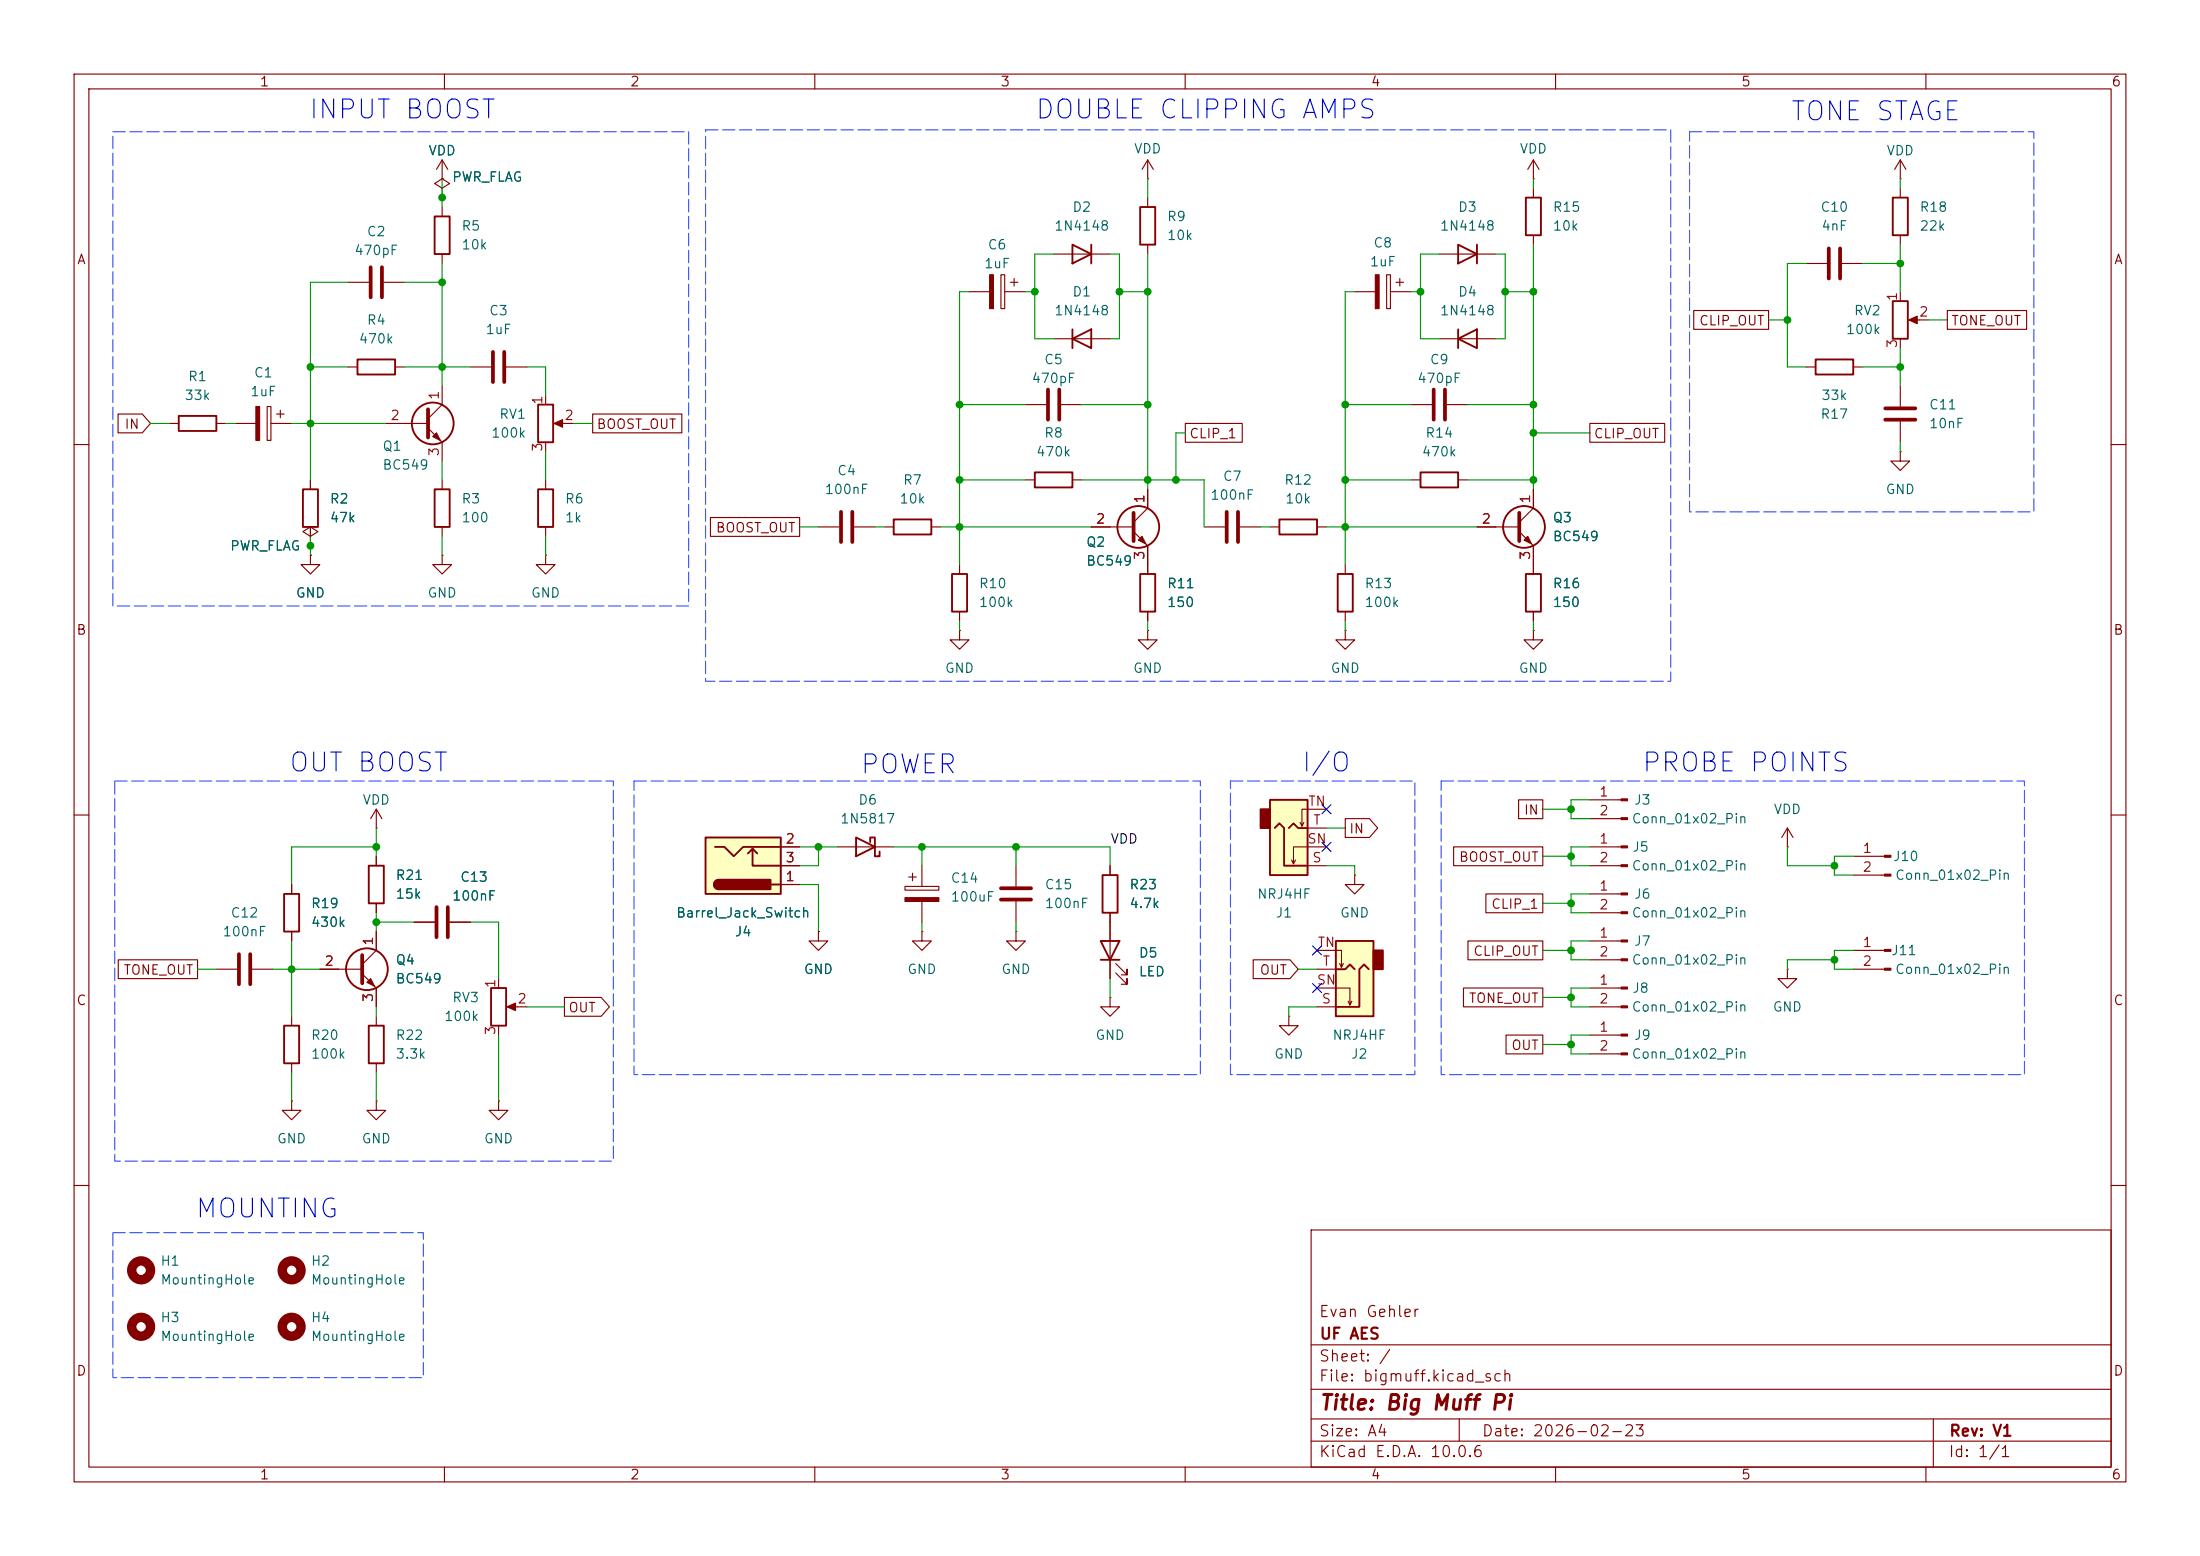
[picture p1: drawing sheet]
<svg xmlns="http://www.w3.org/2000/svg" width="297mm" height="210mm" viewBox="0 0 297 210" stroke-linecap="round" stroke-linejoin="round" font-family="sans-serif">
<g fill="none" stroke="#840000" stroke-width=".15">
<path d="M10 10h277v190h-277zM12 12h273v186h-273zM60 10v2M110 10v2M160 10v2M210 10v2M260 10v2M47 38.1h2.8M51.8 38.1h2.8M59.7 25.4l1-.6-1-.7-1 .7 1 .6v1.3M59.7 26.7h.1M59.7 24.1h.1"/>
<path d="M59.7 21.6v2.5M59.7 27.9v1.3M59.7 34.3v1.3M59.7 21.6l-.8 1.3M59.7 21.6l.8 1.3M130.8 39.4h2.8M135.1 37.1h.5v4.6h-.5zM135.6 39.4h2.8M136.4 38.1h1M136.9 37.6v1M47 49.5h1.3M53.3 49.5h1.3"/>
<path d="M63.5 49.5h2.8M68.3 49.5h2.8M138.4 54.6h2.8M143.3 54.6h2.7M10 60h2M41.9 64.8v1.2M41.9 71.1v1.3M138.4 64.8h1.3M144.8 64.8h1.2M154.9 76.2v1.3M171.4 71.1h1.3M177.8 71.1h1.3"/>
<path d="M285 60h2M154.9 82.6v1.2M10 110h2M39.4 119.4v1.3M285 110h2M29.2 130.8h2.8M34 130.8h2.8M39.4 125.7v1.3M43.2 130.8h5.7M48.9 131.4l1.9 2v2.5M50.8 125.7v2.6l-1.9 1.9M39.4 148.6v1.3h1.2l-1.2 1.2-1.3-1.2h1.3"/>
<path d="M39.4 148.6h.1M50.8 148.6v1.3h1.3l-1.3 1.2-1.3-1.2h1.3M50.8 148.6h.1M67.3 148.6v1.3h1.3l-1.3 1.2-1.3-1.2h1.3M67.3 148.6h.1M10 160h2M177 166h108v32h-108zM285 160h2M60 198v2M110 198v2M160 198v2M177 194.5h108"/>
<path d="M177 191.5h108M177 187.5h108M177 181.5h108M197 191.5v3M210 198v2M260 198v2M261 191.5v6.5"/>
</g>
<g fill="none" stroke="#840000" stroke-width=".25">
<path d="M58.7 29.2h2v5.1h-2zM48.3 48.5h5v2h-5zM40.9 66h2v5.1h-2zM139.7 63.8h5.1v2h-5.1zM153.9 77.5h2.1v5.1h-2.1zM172.7 70.1h5.1v2h-5.1zM38.4 120.7h2v5h-2z"/>
<circle cx="49.5" cy="130.8" r="2.82"/>
</g>
<g fill="#840000" stroke="#840000" stroke-width=".15">
<path d="M133.6 37.1h.5v4.6h-.5z"/>
<path d="M49.5 132.6l.5-.5 .5 1z"/>
</g>
<path d="M50 36.1v4M51.6 36.1v4M66.5 47.5v4.1M68.1 47.5v4.1M141.5 52.6v4M143 52.6v4M32.3 128.8v4M33.8 128.8v4M48.9 128.9v3.8" fill="none" stroke="#840000" stroke-width=".51"/>
<path d="M171.4 108h5.1v10.1h-5.1z" fill="#ffffc2"/>
<path d="M170.2 109.2h1.2v2.6h-1.2z" fill="#840000" stroke="#840000" stroke-width=".25"/>
<path d="M171.4 108h5.1v10.1h-5.1zM172.1 111.8l.6-.7 .7 .7v5h3.1M174 111.8l.6-.7 .7 .7h1.2M38.4 138.4h2v5.1h-2zM49.8 138.4h2v5.1h-2z" fill="none" stroke="#840000" stroke-width=".25"/>
<g fill="none" stroke="#840000" stroke-width=".15">
<path d="M174.9 116.1l-.3 .5M176 111l-.2 .5M176.5 116.8h2.6M176.5 111.8h2.6M179.1 114.3h-4.5v2.3l-.2-.5M179.1 109.2h-3.3v2.3l-.3-.5M182.9 118.1v1.3h1.2l-1.2 1.3-1.3-1.3h1.3M182.9 118.1h.1M39.4 137.2v1.2M50.8 137.2v1.2M174 137.2v1.2h-1.3l1.3 1.3 1.3-1.3h-1.3M174 137.2h.1"/>
<path d="M39.4 143.5v1.3M50.8 143.5v1.3"/>
</g>
<g fill="none" stroke="#840000" stroke-width="1.3">
<circle cx="19" cy="171.4" r="1.27"/>
<circle cx="19" cy="179.1" r="1.27"/>
<circle cx="39.4" cy="179.1" r="1.27"/>
<circle cx="39.4" cy="171.4" r="1.27"/>
</g>
<path d="M180.3 127h5.1v10.2h-5.1z" fill="#ffffc2"/>
<path d="M185.4 128.3h1.3v2.5h-1.3z" fill="#840000" stroke="#840000" stroke-width=".25"/>
<g fill="none" stroke="#840000" stroke-width=".25">
<path d="M72.6 54.6h2.1v5.1h-2.1zM58.7 66h2v5.1h-2zM72.6 66h2.1v5.1h-2.1zM49.8 116.8h2v5.1h-2zM148.8 118.1h2.1v5.1h-2.1zM66.3 133.4h2v5h-2zM148.6 127h2.5l-1.2 2.5zM148.6 129.5h2.5M180.3 127h5.1v10.2h-5.1zM180.3 130.8h1.3l.6-.6 .7 .6M184.8 130.8l-.7-.6-.6 .6v5.1h-3.2"/>
<circle cx="58.4" cy="57.1" r="2.82"/>
</g>
<g fill="none" stroke="#840000" stroke-width=".15">
<path d="M52.1 57.2h5.7M57.8 57.8l1.9 1.9v2.5M59.7 52.1v2.5l-1.9 1.9M73.7 53.3v1.3M73.7 59.7v1.3M75.2 57.2h2.3M59.7 74.9v1.3h1.3l-1.3 1.3-1.3-1.3h1.3M59.7 74.9h.1M59.7 64.8v1.2M59.7 71.1v1.3M73.7 74.9v1.3h1.2l-1.2 1.3-1.3-1.3h1.3M73.7 74.9h.1"/>
<path d="M73.7 64.8v1.2M73.7 71.1v1.3M110.5 71.1h2.8M115.3 71.1h2.8M50.8 111.8h.1M50.8 109.2l-.8 1.3M50.8 109.2l.8 1.3M50.8 109.2v2.6M50.8 115.6v1.2M122.2 119.6h4.5v.5h-4.5zM122.7 118.4h1M123.2 117.9v1"/>
<path d="M124.5 116.8v2.8M137.2 116.8v2.8M149.9 116.8v1.3M50.8 121.9v1.3M55.9 124.5h2.8M60.7 124.5h2.8M67.3 132.1v1.3M67.3 138.4v1.3M68.8 135.9h2.3M124.5 121.7v2.8M137.2 125.7v1.3h1.2l-1.2 1.3-1.3-1.3h1.3M137.2 125.7h.1"/>
<path d="M137.2 121.7v2.8M149.9 134.6v1.3h1.2l-1.2 1.3-1.3-1.3h1.3M149.9 134.6h.1M149.9 123.2v8.9M150.6 131.3l1.5 1.5v-.7v.7h-.7M150.6 130l1.5 1.6v-.8v.8h-.7M177.8 133.4h4.4v2.2l.3-.5M177.8 128.3h3.3v2.3l.3-.6M177.8 135.9h2.5M177.8 130.8h2.5M180.8 130l.3 .6M182 135.1l.2 .5"/>
</g>
<path d="M57.8 55.2v3.9M113.5 69.1v4.1M115.1 69.1v4.1M135.1 119.9h4.1M58.9 122.4v4.1M60.5 122.4v4.1M135.1 121.4h4.1" fill="none" stroke="#840000" stroke-width=".51"/>
<g fill="#840000" stroke="#840000" stroke-width=".15">
<path d="M68.5 135.9l1.1-.5v1z"/>
<path d="M58.4 58.9l.5-.5 .5 1z"/>
<path d="M74.8 57.2l1.1-.6v1.1z"/>
<path d="M122.2 121.2h4.5v.5h-4.5z"/>
</g>
<path d="M95.2 113h10.2v7.7h-10.2z" fill="#ffffc2"/>
<g fill="none" stroke="#840000" stroke-width=".25">
<path d="M144.8 33l2.5 1.3-2.5 1.3zM147.3 33v2.6M153.9 27.9h2.1v5.1h-2.1zM196.8 33l2.6 1.3-2.6 1.3zM199.4 33v2.6M206 26.7h2v5.1h-2zM255.5 26.7h2.1v5.1h-2.1zM24.1 56.1h5.1v2.1h-5.1zM144.8 45.7l2.5-1.2v2.5zM144.8 44.5v2.5M196.8 45.7l2.6-1.2v2.5zM196.8 44.5v2.5"/>
<path d="M245.1 48.5h5.1v2h-5.1zM255.5 40.6h2.1v5.1h-2.1zM120.6 70.1h5.1v2h-5.1zM128.5 77.5h2.1v5.1h-2.1zM180.6 77.5h2v5.1h-2zM191.8 63.8h5v2h-5zM206 77.5h2v5.1h-2zM95.2 113h10.2v7.7h-10.2zM96.5 114.3h1.3l1.3 1.3 1.2-1.3h5.1M97 118.7a.64 .64 0 0 0-.6 .7 .64 .64 0 0 0 .6 .6M101 115.2l.6-.6v2.2h3.8M101.6 114.6l.6 .6"/>
<path d="M104.1 119.4h1.3M115.6 113l2.5 1.3-2.5 1.3zM117.5 113.7v-.7h.6v2.6h.6v-.7"/>
<circle cx="153.7" cy="71.1" r="2.82"/>
<circle cx="205.7" cy="71.1" r="2.82"/>
</g>
<g fill="#840000" stroke="#840000" stroke-width=".25">
<path d="M96.6 118.9l.4-.2v1.3a.63 .63 0 0 1-.6-.4 .63 .63 0 0 1 .2-.7z"/>
<path d="M97 118.7h7v1.3h-7z"/>
</g>
<g fill="none" stroke="#840000" stroke-width=".15">
<path d="M59.7 26.7h.1M59.7 24.1h.1M142.2 34.3h7.7M154.9 24.1h.1M154.9 21.6l-.7 1.3M154.9 21.6l.8 1.3M154.9 21.6v2.5M154.9 26.7v1.2M154.9 33v1.3M182.9 39.4h2.8M187.2 37.1h.5v4.6h-.5zM187.7 39.4h2.8"/>
<path d="M188.5 38.1h1M189 37.6v1M194.3 34.3h7.6M207 24.1h.1M207 21.6v2.5M207 25.4v1.3M207 31.8v1.2M207 21.6l-.8 1.3M207 21.6l.8 1.3M243.8 35.6h2.8M248.7 35.6h2.8M256.5 24.1h.1"/>
<path d="M256.5 21.6l-.7 1.3M256.5 21.6l.8 1.3M256.5 21.6v2.5M256.5 25.4v1.3M256.5 31.8v1.2M256.5 39.4v1.2M15.9 55.9h3.3l1.1 1.3-1.1 1.2h-3.3zM22.9 57.2h1.2M29.2 57.2h1.3M31.7 57.2h2.8M36.1 54.9h.5v4.5h-.5zM36.6 57.2h2.8"/>
<path d="M37.3 55.9h1.1M37.8 55.4v1M80 55.9h12v2.5h-12zM142.2 45.7h7.7M160 57.1h7.7v2.6h-7.7zM190.5 54.6h2.8M194.3 45.7h7.6M195.3 54.6h2.8M214.6 57.1h10.1v2.6h-10.1zM228.7 41.9h10.1v2.6h-10.1zM243.8 49.5h1.3M250.2 49.5h1.3"/>
<path d="M256.5 45.7v1.3M256.5 52.1v2.8M256.5 56.9v2.8M258.1 43.2h2.2M262.9 41.9h10.7v2.6h-10.7zM41.9 74.9v1.3h1.3l-1.3 1.3-1.3-1.3h1.3M41.9 74.9h.1M41.9 71.1v1.3l1-.6-1-.7-1 .7 1 .6v1.3M41.9 73.7h.1M41.9 64.8v1.2M95.9 69.8h12v2.6h-12zM119.4 71.1h1.2"/>
<path d="M125.7 71.1h1.3M129.5 76.2v1.3M147.3 71.1h5.7M153 71.8l1.9 1.9v3.8M154.9 66v2.6l-1.9 1.9M162.6 71.1h2.8M167.4 71.1h2.8M181.6 76.2v1.3M190.5 64.8h1.3M196.8 64.8h1.3M199.4 71.1h5.7M205.1 71.8l1.9 1.9v3.8"/>
<path d="M207 66v2.6l-1.9 1.9M256.5 61v1.2h1.3l-1.3 1.3-1.2-1.3h1.2M256.5 61h.1M129.5 85.1v1.3h1.3l-1.3 1.2-1.2-1.2h1.2M129.5 85.1h.1M129.5 82.6v1.2M154.9 85.1v1.3h1.3l-1.3 1.2-1.2-1.2h1.2M154.9 85.1h.1M154.9 82.6v1.2M181.6 85.1v1.3h1.3l-1.3 1.2-1.3-1.2h1.3M181.6 85.1h.1M181.6 82.6v1.2"/>
<path d="M207 85.1v1.3h1.3l-1.3 1.2-1.3-1.2h1.3M207 85.1h.1M207 82.6v1.2M39.4 119.4v1.3M50.8 115.6v1.2M105.4 119.4h2.5M105.4 114.3h2.5M105.4 116.8h2.5M113 114.3h7.6M149.9 116.8v1.3M181.6 110.5h3.3l1.1 1.3-1.1 1.2h-3.3zM196.2 114.3h12.1v2.5h-12.1z"/>
<path d="M205 107.9h3.3v2.6h-3.3zM214.6 114.3h4.2M214.6 116.8h4.2M214.6 108h4.2M214.6 110.5h4.2M241.3 114.3h.1M241.3 111.8l-.8 1.2M241.3 111.8l.8 1.2M241.3 111.8v2.5M250.2 115.6h4.2M250.2 118.1h4.2M16 129.5h10.7v2.6h-10.7z"/>
<path d="M39.4 125.7v1.3M43.2 130.8h2.5M50.8 121.9v1.3M50.8 125.7v2.6M50.8 133.4v2.5M55.9 124.5h2.8M60.7 124.5h2.8M76.2 134.6h5l1.1 1.3-1.1 1.3h-5zM110.5 125.7v1.3h1.3l-1.3 1.3-1.3-1.3h1.3M110.5 125.7h.1M124.5 125.7v1.3h1.2l-1.2 1.3-1.3-1.3h1.3M124.5 125.7h.1"/>
<path d="M149.9 123.2v3.8M149.9 129.5v2.6M169.2 129.5h4.9l1.2 1.3-1.2 1.3h-4.9zM197.6 133.3h10.7v2.6h-10.7zM198.2 127h10.1v2.5h-10.1zM200.6 120.6h7.7v2.6h-7.7zM203.3 139.7h5v2.5h-5zM214.6 120.7h4.2M214.6 123.2h4.2M214.6 139.7h4.2M214.6 133.4h4.2M214.6 135.9h4.2"/>
<path d="M214.6 127h4.2M214.6 129.5h4.2M241.3 130.8v1.3h1.3l-1.3 1.3-1.3-1.3h1.3M241.3 130.8h.1M250.2 128.3h4.2M250.2 130.8h4.2M214.6 142.2h4.2"/>
</g>
<g fill="#840000" stroke="#840000" stroke-width=".15">
<path d="M34.5 54.9h.6v4.5h-.6z"/>
<path d="M185.7 37.1h.5v4.6h-.5z"/>
<path d="M218.8 120.5h.9v.3h-.9z"/>
<path d="M218.8 123.1h.9v.2h-.9z"/>
<path d="M218.8 139.6h.9v.2h-.9z"/>
<path d="M218.8 142.1h.9v.3h-.9z"/>
<path d="M218.8 133.2h.9v.3h-.9z"/>
<path d="M218.8 135.8h.9v.2h-.9z"/>
<path d="M218.8 126.9h.9v.2h-.9z"/>
<path d="M218.8 129.4h.9v.3h-.9z"/>
<path d="M254.4 115.4h.9v.3h-.9z"/>
<path d="M254.4 118h.9v.2h-.9z"/>
<path d="M218.8 114.2h.9v.2h-.9z"/>
<path d="M218.8 116.7h.9v.3h-.9z"/>
<path d="M254.4 128.1h.9v.3h-.9z"/>
<path d="M254.4 130.7h.9v.2h-.9z"/>
<path d="M257.7 43.2l1.1-.5v1z"/>
<path d="M218.8 107.8h.9v.3h-.9z"/>
<path d="M218.8 110.4h.9v.2h-.9z"/>
<path d="M153.7 72.9l.5-.5 .5 1z"/>
<path d="M205.7 72.9l.5-.5 .6 1z"/>
</g>
<path d="M246.9 33.5v4.1M248.4 33.5v4.1M193.5 52.6v4M195.1 52.6v4M254.5 56.6h4.1M254.5 55.1h4.1M153 69.2v3.8M165.6 69.1v4.1M167.1 69.1v4.1M205.1 69.2v3.8" fill="none" stroke="#840000" stroke-width=".51"/>
<g fill="none" stroke="#009600" stroke-width=".15">
<path d="M47 38.1h-5.1v26.7M54.6 38.1h5.1M59.7 24.1v3.8M59.7 35.6v16.5M130.8 39.4h-1.3v36.8M138.4 39.4h1.3M142.2 34.3h-2.5v11.4h2.5M149.9 34.3h1.2v11.4h-1.2M151.1 39.4h3.8M154.9 24.1v2.6M154.9 34.3v31.7M182.9 39.4h-1.3v36.8"/>
<path d="M190.5 39.4h1.3M194.3 34.3h-2.5v11.4h2.5M201.9 34.3h1.3v11.4h-1.3M203.2 39.4h3.8M207 24.1v1.3M207 33v33M243.8 35.6h-2.5v13.9h2.5M251.5 35.6h5M256.5 24.1v1.3M256.5 33v6.4M20.3 57.2h2.6M30.5 57.2h1.2"/>
<path d="M39.4 57.2h12.7M41.9 49.5h5.1M54.6 49.5h8.9M71.1 49.5h2.6v3.8M77.5 57.2h2.5M129.5 54.6h8.9M146 54.6h8.9M160 58.4h-1.3v6.4M181.6 54.6h8.9M198.1 54.6h8.9M207 58.4h7.6M238.8 43.2h2.5"/>
<path d="M251.5 49.5h5M256.5 47v5.1M256.5 59.7v1.3M260.3 43.2h2.6M41.9 72.4v2.5M59.7 62.2v2.6M59.7 72.4v2.5M73.7 61v3.8M73.7 72.4v2.5M107.9 71.1h2.6M118.1 71.1h1.3M127 71.1h20.3"/>
<path d="M129.5 64.8h8.9M146 64.8h16.6v6.3M170.2 71.1h1.2M179.1 71.1h20.3M181.6 64.8h8.9M198.1 64.8h8.9M129.5 83.8v1.3M154.9 83.8v1.3M181.6 83.8v1.3M207 83.8v1.3M50.8 114.3h-11.4v5.1M50.8 111.8v3.8"/>
<path d="M107.9 114.3h5.1M107.9 119.4h2.6v6.3M110.5 114.3v2.5h-2.6M120.6 114.3h29.3v2.5M124.5 114.3v2.5M137.2 114.3v2.5M179.1 116.8h3.8v1.3M179.1 111.8h2.5M208.3 115.6h3.8M208.3 109.2h3.8M214.6 114.3h-2.5v2.5h2.5M214.6 108h-2.5v2.5h2.5"/>
<path d="M241.3 114.3v2.5h6.3M250.2 115.6h-2.6v2.5h2.6M26.7 130.8h2.5M36.8 130.8h6.4M39.4 127v10.2M50.8 123.2v2.5M50.8 135.9v1.3M50.8 124.5h5.1M63.5 124.5h3.8v7.6M67.3 139.7v8.9M71.1 135.9h5.1M124.5 124.5v1.2"/>
<path d="M137.2 124.5v1.2M149.9 132.1v2.5M175.3 130.8h2.5M177.8 135.9h-3.8v1.3M208.3 128.3h3.8M208.3 121.9h3.8M208.3 134.6h3.8M214.6 133.4h-2.5v2.5h2.5M214.6 120.7h-2.5v2.5h2.5M214.6 127h-2.5v2.5h2.5M214.6 139.7h-2.5v2.5h2.5M247.6 129.5h-6.3v1.3"/>
<path d="M250.2 128.3h-2.6v2.5h2.6M39.4 144.8v3.8M50.8 144.8v3.8M208.3 141h3.8"/>
</g>
<path d="M178.5 113.7l1.2 1.2M178.5 108.6l1.2 1.2M179.7 113.7l-1.2 1.2M179.7 108.6l-1.2 1.2M177.2 132.7l1.2 1.3M177.2 127.7l1.2 1.2M178.4 132.7l-1.2 1.3M178.4 127.7l-1.2 1.2" fill="none" stroke="#000084" stroke-width=".15"/>
<path d="M15.2 17.8h77.8v64h-77.8zM95.2 17.5h130.4v74.4h-130.4zM228.1 17.8h46.5v51.3h-46.5zM15.5 105.4h67.3v51.3h-67.3zM85.6 105.4h76.5v39.6h-76.5zM166.1 105.4h24.9v39.6h-24.9zM194.6 105.4h78.7v39.6h-78.7zM15.2 166.4h41.9v19.5h-41.9z" fill="none" stroke="#3653ff" stroke-width=".15" stroke-dasharray="1.7 .6"/>
<g fill="#009600" stroke="#009600" stroke-width=".14">
<circle cx="50.8" cy="124.5" r=".46"/>
<circle cx="50.8" cy="114.3" r=".46"/>
<circle cx="39.4" cy="130.8" r=".46"/>
<circle cx="129.5" cy="54.6" r=".46"/>
<circle cx="154.9" cy="64.8" r=".46"/>
<circle cx="129.5" cy="71.1" r=".46"/>
<circle cx="129.5" cy="64.8" r=".46"/>
<circle cx="181.6" cy="71.1" r=".46"/>
<circle cx="137.2" cy="114.3" r=".46"/>
<circle cx="154.9" cy="54.6" r=".46"/>
<circle cx="158.7" cy="64.8" r=".46"/>
<circle cx="110.5" cy="114.3" r=".46"/>
<circle cx="124.5" cy="114.3" r=".46"/>
<circle cx="41.9" cy="57.2" r=".46"/>
<circle cx="41.9" cy="73.7" r=".46"/>
<circle cx="41.9" cy="49.5" r=".46"/>
<circle cx="59.7" cy="38.1" r=".46"/>
<circle cx="59.7" cy="49.5" r=".46"/>
<circle cx="59.7" cy="26.7" r=".46"/>
<circle cx="256.5" cy="35.6" r=".46"/>
<circle cx="241.3" cy="43.2" r=".46"/>
<circle cx="256.5" cy="49.5" r=".46"/>
<circle cx="154.9" cy="39.4" r=".46"/>
<circle cx="212.1" cy="141" r=".46"/>
<circle cx="212.1" cy="128.3" r=".46"/>
<circle cx="212.1" cy="134.6" r=".46"/>
<circle cx="247.6" cy="116.8" r=".46"/>
<circle cx="212.1" cy="115.6" r=".46"/>
<circle cx="212.1" cy="109.2" r=".46"/>
<circle cx="212.1" cy="121.9" r=".46"/>
<circle cx="139.7" cy="39.4" r=".46"/>
<circle cx="181.6" cy="54.6" r=".46"/>
<circle cx="207" cy="58.4" r=".46"/>
<circle cx="181.6" cy="64.8" r=".46"/>
<circle cx="207" cy="64.8" r=".46"/>
<circle cx="207" cy="54.6" r=".46"/>
<circle cx="151.1" cy="39.4" r=".46"/>
<circle cx="191.8" cy="39.4" r=".46"/>
<circle cx="203.2" cy="39.4" r=".46"/>
<circle cx="207" cy="39.4" r=".46"/>
<circle cx="247.6" cy="129.5" r=".46"/>
</g>
<g font-size="2.5" fill="#0000c2">
<text x="41.5" y="16.7">INPUT BOOST</text>
<text x="139.6" y="16.7">DOUBLE CLIPPING AMPS</text>
<text x="241.6" y="16.9">TONE STAGE</text>
<text x="38.8" y="104.8">OUT BOOST</text>
<text x="116" y="105.1">POWER</text>
<text x="175.6" y="104.8">I/O</text>
<text x="221.5" y="104.8">PROBE POINTS</text>
<text x="26.2" y="165">MOUNTING</text>
</g>
<text font-size="2" fill="#840000" x="178" y="190.8">Title: Big Muff Pi</text>
<g font-size="1.5" fill="#840000">
<text x="178" y="178.1">Evan Gehler</text>
<text x="178" y="184.1">Sheet: /</text>
<text x="178" y="181.1">UF AES</text>
<text x="178" y="186.8">File: bigmuff.kicad_sch</text>
<text x="178" y="197">KiCad E.D.A. 10.0.6</text>
<text x="178" y="194.2">Size: A4</text>
<text x="200" y="194.2">Date: 2026-02-23</text>
<text x="263" y="197">Id: 1/1</text>
<text x="263" y="194.2">Rev: V1</text>
</g>
<g font-size="1.3" fill="#840000">
<text x="35" y="12">1</text>
<text x="85" y="12">2</text>
<text x="135" y="12">3</text>
<text x="185" y="12">4</text>
<text x="235" y="12">5</text>
<text x="285" y="12">6</text>
<text x="10.3" y="36">A</text>
<text x="285.3" y="36">A</text>
<text x="229.3" y="44.2">CLIP_OUT</text>
<text x="263.3" y="44.2">TONE_OUT</text>
<text x="16.7" y="58.2">IN</text>
<text x="80.5" y="58.2">BOOST_OUT</text>
<text x="160.5" y="59.5">CLIP_1</text>
<text x="215.1" y="59.5">CLIP_OUT</text>
<text x="96.5" y="72.2">BOOST_OUT</text>
<text x="10.2" y="86">B</text>
<text x="285.2" y="86">B</text>
<text x="182.1" y="112.8">IN</text>
<text x="205.6" y="110.3">IN</text>
<text x="196.9" y="116.6">BOOST_OUT</text>
<text x="201.2" y="123">CLIP_1</text>
<text x="16.6" y="131.9">TONE_OUT</text>
<text x="170" y="131.9">OUT</text>
<text x="198.8" y="129.3">CLIP_OUT</text>
<text x="10.2" y="136">C</text>
<text x="76.6" y="136.9">OUT</text>
<text x="198.2" y="135.7">TONE_OUT</text>
<text x="285.2" y="136">C</text>
<text x="203.9" y="142">OUT</text>
<text x="10.2" y="186">D</text>
<text x="285.2" y="186">D</text>
<text x="35" y="200">1</text>
<text x="85" y="200">2</text>
<text x="135" y="200">3</text>
<text x="185" y="200">4</text>
<text x="235" y="200">5</text>
<text x="285" y="200">6</text>
</g>
<g font-size="1.3" fill="#006464">
<text x="57.7" y="21.3">VDD</text>
<text x="153" y="21">VDD</text>
<text x="205.1" y="21">VDD</text>
<text x="254.6" y="21.3">VDD</text>
<text x="60.9" y="24.8">PWR_FLAG</text>
<text x="144.7" y="28.9">D2</text>
<text x="196.8" y="28.9">D3</text>
<text x="209.5" y="28.9">R15</text>
<text x="245.7" y="28.9">C10</text>
<text x="259.1" y="28.9">R18</text>
<text x="47.7" y="34.7">470pF</text>
<text x="49.4" y="32.2">C2</text>
<text x="62.2" y="31.4">R5</text>
<text x="62.2" y="34">10k</text>
<text x="133.3" y="34">C6</text>
<text x="142.2" y="31.4">1N4148</text>
<text x="157.5" y="30.2">R9</text>
<text x="157.5" y="32.7">10k</text>
<text x="185.3" y="33.7">C8</text>
<text x="194.3" y="31.4">1N4148</text>
<text x="209.5" y="31.4">10k</text>
<text x="245.8" y="31.4">4nF</text>
<text x="259.1" y="31.4">22k</text>
<text x="132.8" y="36.5">1uF</text>
<text x="144.7" y="40.3">D1</text>
<text x="184.8" y="36.3">1uF</text>
<text x="196.8" y="40.3">D4</text>
<text x="48.3" y="46.7">470k</text>
<text x="49.4" y="44.1">R4</text>
<text x="65.5" y="45.4">1uF</text>
<text x="65.9" y="42.9">C3</text>
<text x="142.2" y="42.9">1N4148</text>
<text x="194.3" y="42.9">1N4148</text>
<text x="249.1" y="45.4">100k</text>
<text x="250.2" y="42.9">RV2</text>
<text x="25.3" y="51.8">R1</text>
<text x="33.7" y="53.8">1uF</text>
<text x="34.2" y="51.3">C1</text>
<text x="139.2" y="52">470pF</text>
<text x="140.9" y="49.5">C5</text>
<text x="191.2" y="52">470pF</text>
<text x="192.9" y="49.5">C9</text>
<text x="24.8" y="54.3">33k</text>
<text x="66.2" y="59.4">100k</text>
<text x="67.3" y="56.8">RV1</text>
<text x="140.9" y="59.4">R8</text>
<text x="192.3" y="59.4">R14</text>
<text x="245.7" y="56.8">R17</text>
<text x="245.8" y="54.3">33k</text>
<text x="260.3" y="55.6">C11</text>
<text x="260.3" y="58.1">10nF</text>
<text x="51.5" y="61.2">Q1</text>
<text x="51.5" y="63.7">BC549</text>
<text x="112.9" y="64.5">C4</text>
<text x="121.8" y="65.7">R7</text>
<text x="139.8" y="61.9">470k</text>
<text x="165" y="65.2">C7</text>
<text x="173.3" y="65.7">R12</text>
<text x="191.9" y="61.9">470k</text>
<text x="44.4" y="68.3">R2</text>
<text x="44.4" y="70.8">47k</text>
<text x="62.2" y="68.3">R3</text>
<text x="62.2" y="70.8">100</text>
<text x="76.2" y="68.3">R6</text>
<text x="76.2" y="70.8">1k</text>
<text x="111.2" y="67">100nF</text>
<text x="121.3" y="68.3">10k</text>
<text x="163.3" y="67.8">100nF</text>
<text x="173.4" y="68.3">10k</text>
<text x="209.5" y="70.8">Q3</text>
<text x="254.5" y="67">GND</text>
<text x="31" y="74.6">PWR_FLAG</text>
<text x="146.5" y="74.1">Q2</text>
<text x="146.5" y="76.7">BC549</text>
<text x="209.5" y="73.4">BC549</text>
<text x="39.8" y="81">GND</text>
<text x="57.6" y="81">GND</text>
<text x="71.6" y="81">GND</text>
<text x="132.1" y="79.7">R10</text>
<text x="132.1" y="82.2">100k</text>
<text x="157.5" y="79.7">R11</text>
<text x="157.5" y="82.2">150</text>
<text x="184.1" y="79.7">R13</text>
<text x="184.1" y="82.2">100k</text>
<text x="209.5" y="79.7">R16</text>
<text x="209.5" y="82.2">150</text>
<text x="127.5" y="91.1">GND</text>
<text x="152.9" y="91.1">GND</text>
<text x="179.5" y="91.1">GND</text>
<text x="204.9" y="91.1">GND</text>
<text x="48.9" y="108.9">VDD</text>
<text x="113.3" y="111.5">1N5817</text>
<text x="115.8" y="108.9">D6</text>
<text x="220.2" y="111.5">Conn_01x02_Pin</text>
<text x="220.5" y="108.9">J3</text>
<text x="239.4" y="110.2">VDD</text>
<text x="53.3" y="119.1">R21</text>
<text x="62" y="119.3">C13</text>
<text x="128.3" y="119.5">C14</text>
<text x="220.2" y="117.8">Conn_01x02_Pin</text>
<text x="220.3" y="115.3">J5</text>
<text x="255.5" y="116.5">J10</text>
<text x="255.8" y="119.1">Conn_01x02_Pin</text>
<text x="31" y="124.2">C12</text>
<text x="41.9" y="122.9">R19</text>
<text x="41.9" y="125.4">430k</text>
<text x="53.3" y="121.6">15k</text>
<text x="60.9" y="121.9">100nF</text>
<text x="91.2" y="124.2">Barrel_Jack_Switch</text>
<text x="128.3" y="122">100uF</text>
<text x="141" y="120.3">C15</text>
<text x="141" y="122.9">100nF</text>
<text x="152.4" y="120.3">R23</text>
<text x="152.4" y="122.9">4.7k</text>
<text x="169.6" y="121.6">NRJ4HF</text>
<text x="172.1" y="124.2">J1</text>
<text x="180.8" y="124.2">GND</text>
<text x="220.2" y="124.2">Conn_01x02_Pin</text>
<text x="220.5" y="121.6">J6</text>
<text x="30" y="126.7">100nF</text>
<text x="53.3" y="130.5">Q4</text>
<text x="99.1" y="126.7">J4</text>
<text x="108.4" y="131.8">GND</text>
<text x="122.4" y="131.8">GND</text>
<text x="135.1" y="131.8">GND</text>
<text x="153.7" y="129.6">D5</text>
<text x="220.2" y="130.5">Conn_01x02_Pin</text>
<text x="220.5" y="128">J7</text>
<text x="255.2" y="129.2">J11</text>
<text x="255.8" y="131.8">Conn_01x02_Pin</text>
<text x="53.3" y="133">BC549</text>
<text x="61" y="135.6">RV3</text>
<text x="153.7" y="132.1">LED</text>
<text x="220.2" y="136.9">Conn_01x02_Pin</text>
<text x="220.3" y="134.3">J8</text>
<text x="239.2" y="136.9">GND</text>
<text x="41.9" y="140.7">R20</text>
<text x="41.9" y="143.2">100k</text>
<text x="53.3" y="140.7">R22</text>
<text x="53.3" y="143.2">3.3k</text>
<text x="59.9" y="138.1">100k</text>
<text x="147.8" y="140.7">GND</text>
<text x="171.9" y="143.2">GND</text>
<text x="179.8" y="140.7">NRJ4HF</text>
<text x="182.3" y="143.2">J2</text>
<text x="220.2" y="143.2">Conn_01x02_Pin</text>
<text x="220.5" y="140.7">J9</text>
<text x="37.3" y="154.6">GND</text>
<text x="48.7" y="154.6">GND</text>
<text x="65.2" y="154.6">GND</text>
<text x="21.6" y="171.1">H1</text>
<text x="21.6" y="173.7">MountingHole</text>
<text x="41.9" y="171.1">H2</text>
<text x="41.9" y="173.7">MountingHole</text>
<text x="21.6" y="178.8">H3</text>
<text x="41.9" y="178.8">H4</text>
<text x="21.6" y="181.3">MountingHole</text>
<text x="41.9" y="181.3">MountingHole</text>
</g>
<g font-size="1.3" fill="#a90000">
<text x="256.4" y="40.7" transform="rotate(-90 256.4 40.7)">1</text>
<text x="256.4" y="47.1" transform="rotate(-90 256.4 47.1)">3</text>
<text x="259" y="43">2</text>
<text x="52.6" y="57">2</text>
<text x="59.6" y="54.1" transform="rotate(-90 59.6 54.1)">1</text>
<text x="73.5" y="54.7" transform="rotate(-90 73.5 54.7)">1</text>
<text x="76.1" y="57">2</text>
<text x="59.6" y="61.7" transform="rotate(-90 59.6 61.7)">3</text>
<text x="73.5" y="61.1" transform="rotate(-90 73.5 61.1)">3</text>
<text x="147.9" y="71">2</text>
<text x="154.8" y="68" transform="rotate(-90 154.8 68)">1</text>
<text x="199.9" y="71">2</text>
<text x="206.9" y="68" transform="rotate(-90 206.9 68)">1</text>
<text x="154.8" y="75.7" transform="rotate(-90 154.8 75.7)">3</text>
<text x="206.9" y="75.7" transform="rotate(-90 206.9 75.7)">3</text>
<text x="215.8" y="107.8">1</text>
<text x="176.5" y="109.1">TN</text>
<text x="177.2" y="111.6">T</text>
<text x="215.8" y="110.4">2</text>
<text x="105.9" y="119.2">1</text>
<text x="105.9" y="114.2">2</text>
<text x="105.9" y="116.7">3</text>
<text x="176.4" y="114.2">SN</text>
<text x="177.1" y="116.7">S</text>
<text x="215.8" y="114.2">1</text>
<text x="215.8" y="116.7">2</text>
<text x="251.4" y="115.4">1</text>
<text x="251.4" y="118">2</text>
<text x="215.8" y="120.5">1</text>
<text x="215.8" y="123.1">2</text>
<text x="43.7" y="130.7">2</text>
<text x="50.7" y="127.7" transform="rotate(-90 50.7 127.7)">1</text>
<text x="177.8" y="128.1">TN</text>
<text x="178.5" y="130.7">T</text>
<text x="215.8" y="126.9">1</text>
<text x="215.8" y="129.4">2</text>
<text x="251.4" y="128.1">1</text>
<text x="251.4" y="130.7">2</text>
<text x="50.7" y="135.4" transform="rotate(-90 50.7 135.4)">3</text>
<text x="67.2" y="133.4" transform="rotate(-90 67.2 133.4)">1</text>
<text x="69.8" y="135.8">2</text>
<text x="177.7" y="133.2">SN</text>
<text x="178.3" y="135.8">S</text>
<text x="215.8" y="133.2">1</text>
<text x="215.8" y="135.8">2</text>
<text x="67.2" y="139.8" transform="rotate(-90 67.2 139.8)">3</text>
<text x="215.8" y="139.6">1</text>
<text x="215.8" y="142.1">2</text>
</g>
<text font-size="1.3" fill="#0f0f0f" x="149.8" y="114.2">VDD</text>
</svg>
